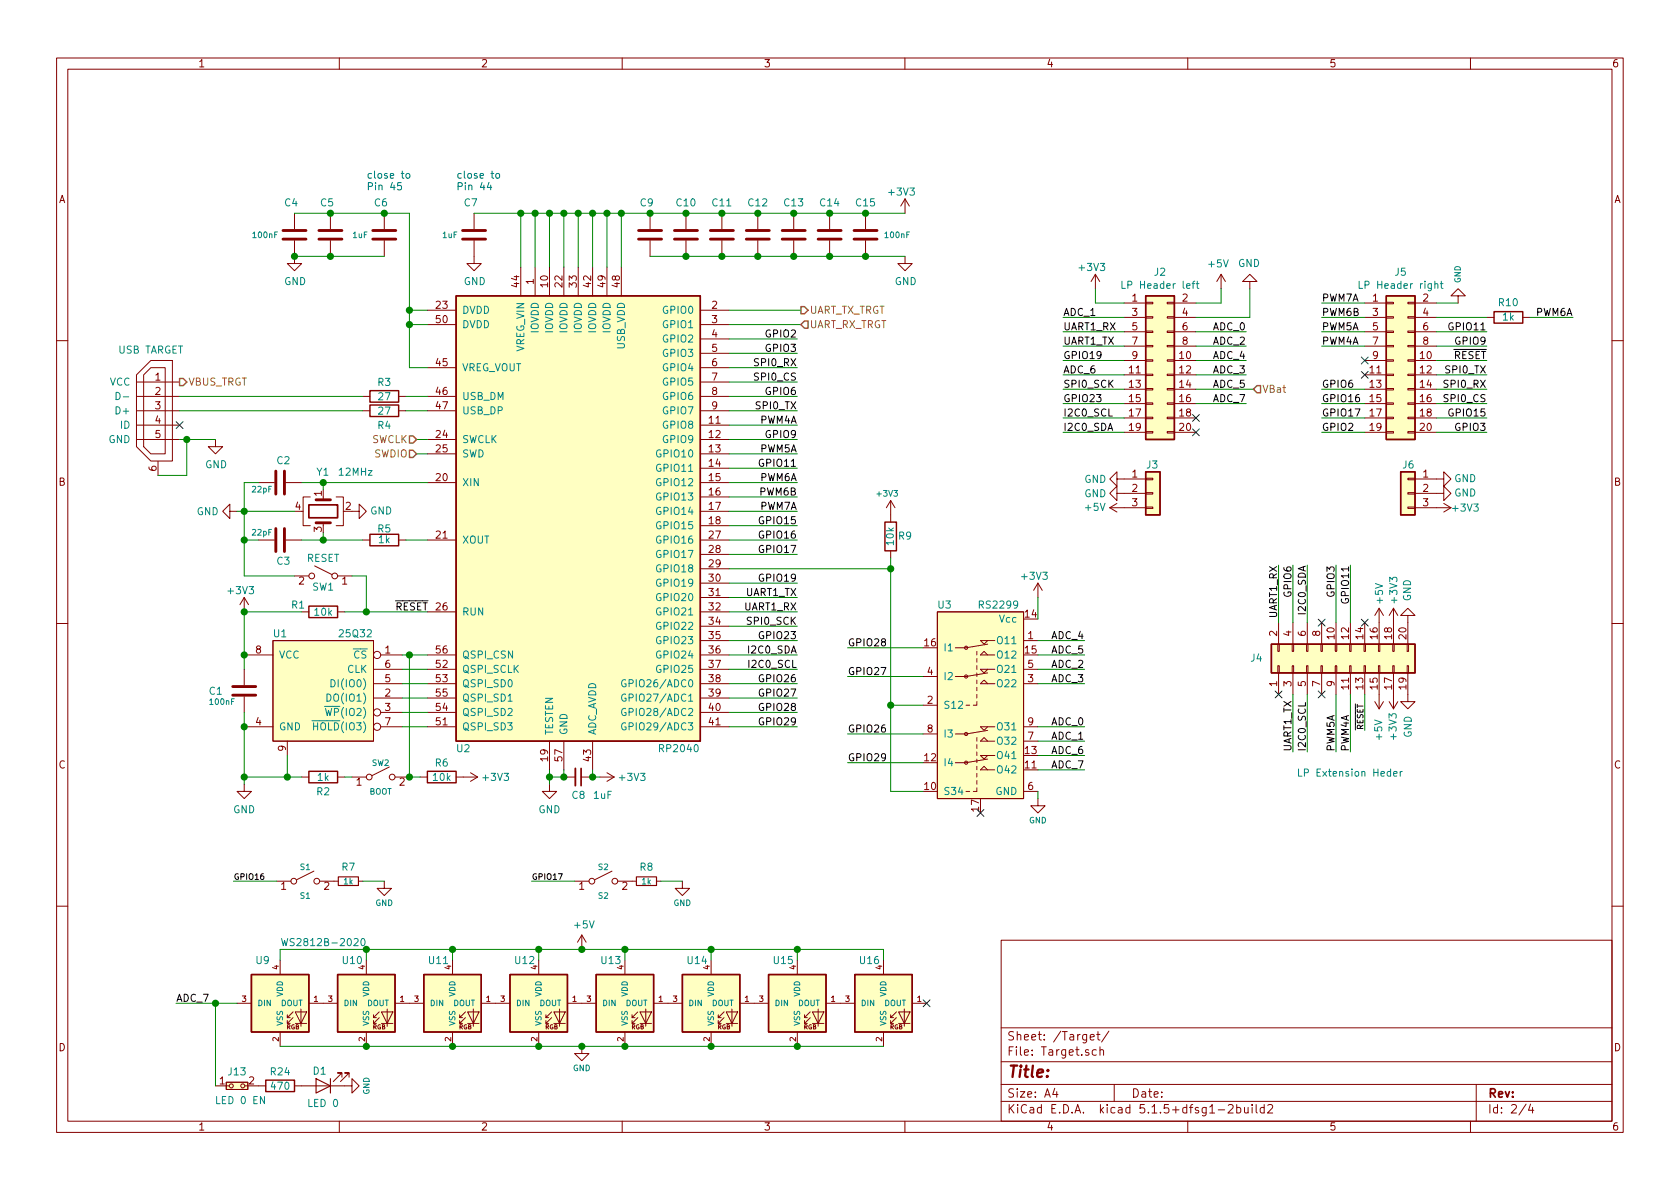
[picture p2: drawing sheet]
<svg xmlns="http://www.w3.org/2000/svg" width="297mm" height="210mm" viewBox="0 0 297 210" stroke-linecap="round" stroke-linejoin="round" font-family="sans-serif">
<g fill="none" stroke="#840000" stroke-width=".18">
<path d="M10 10.3h277v189.9h-277zM12 12.2h273v186.1h-273zM60 10.3v1.9M110 10.3v1.9M160 10.3v1.9M210 10.3v1.9M260 10.3v1.9M52.1 37.7v2.8M58.4 37.7v2.8M67.9 37.7v2.8M83.8 37.7v2.8M114.9 37.7v2.8"/>
<path d="M121.3 37.7v2.8M127.6 37.7v2.8M134 37.7v2.8M140.3 37.7v2.8M146.7 37.7v2.8M153 37.7v2.8M160 35.2v2.5M160 35.2l-.7 1.2M160 35.2l.8 1.2M52.1 42.5v4.1h1.2l-1.2 1.3-1.3-1.3h1.3M58.4 42.5v2.8M67.9 42.5v2.8"/>
<path d="M75.6 54.9h5M75.6 57.4h5M83.8 42.5v4.1h1.3l-1.3 1.3-1.3-1.3h1.3M92.1 47.2v5.1M94.6 47.2v5.1M97.2 47.2v5.1M99.7 47.2v5.1M102.2 47.2v5.1M104.8 47.2v5.1M107.3 47.2v5.1M109.9 47.2v5.1M114.9 42.5v2.8"/>
<path d="M121.3 42.5v2.8M123.8 54.9h5.1M123.8 57.4h5.1M123.8 59.9h5.1M127.6 42.5v2.8M134 42.5v2.8M140.3 42.5v2.8M146.7 42.5v2.8M153 42.5v2.8M160 45.3v1.3h1.3l-1.3 1.3-1.3-1.3h1.3M193.7 48.5l-.8 1.3M193.7 48.5v2.5"/>
<path d="M193.7 48.5l.7 1.3M198.8 56.1h3.8M198.8 53.6h3.8M198.8 58.7h3.8M202.6 58.5h1.2v.3h-1.2zM202.6 56h1.2v.3h-1.2zM202.6 53.5h1.2v.2h-1.2zM206.4 58.5h1.2v.3h-1.2zM206.4 56h1.2v.3h-1.2zM206.4 53.5h1.2v.2h-1.2zM207.6 56.1h3.9M207.6 53.6h3.9"/>
<path d="M207.6 58.7h3.9M215.9 48.5l-.8 1.3M215.9 48.5v2.5M215.9 48.5l.8 1.3M221 49.8h1.2l-1.2-1.3-1.3 1.3h1.3v1.2M241.3 56.1h3.8M241.3 53.6h3.8M241.3 58.7h3.8M245.1 58.5h1.3v.3h-1.3zM245.1 56h1.3v.3h-1.3zM245.1 53.5h1.3v.2h-1.3zM248.9 58.5h1.3v.3h-1.3z"/>
<path d="M248.9 56h1.3v.3h-1.3zM248.9 53.5h1.3v.2h-1.3zM250.2 56.1h3.8M250.2 53.6h3.8M250.2 58.7h3.8M257.8 52.3h1.3l-1.3-1.3-1.3 1.3h1.3v1.3M262.9 56.1h1.3M269.2 56.1h1.3M10 60.2h2M24.1 66.3l2.6-2.6h3.8v17.8h-3.8l-2.6-2.5zM24.2 75.2h7.5M24.2 77.7h7.5"/>
<path d="M24.2 70.1h7.5M24.2 72.6h7.5M24.2 67.6h7.5M25.4 66.3l1.3-1.3h2.5v15.3h-2.5l-1.3-1.3zM38.1 77.7v1.3h1.3l-1.3 1.3-1.3-1.3h1.3M64.1 70.1h1.3M64.1 72.6h1.3M70.5 70.1h1.3M70.5 72.6h1.3M75.6 77.7h5M75.6 65h5M75.6 70.1h5"/>
<path d="M75.6 72.6h5M123.8 75.2h5.1M123.8 77.7h5.1M123.8 65h5.1M123.8 70.1h5.1M123.8 72.6h5.1M123.8 62.5h5.1M123.8 67.6h5.1M198.8 63.7h3.8M198.8 66.3h3.8M198.8 68.8h3.8M198.8 71.4h3.8"/>
<path d="M198.8 73.9h3.8M198.8 76.4h3.8M198.8 61.2h3.8M202.6 68.7h1.2v.3h-1.2zM202.6 71.2h1.2v.3h-1.2zM202.6 73.8h1.2v.2h-1.2zM202.6 76.3h1.2v.3h-1.2zM202.6 66.2h1.2v.2h-1.2zM202.6 61.1h1.2v.2h-1.2zM202.6 63.6h1.2v.3h-1.2zM206.4 68.7h1.2v.3h-1.2zM206.4 71.2h1.2v.3h-1.2z"/>
<path d="M206.4 73.8h1.2v.2h-1.2zM206.4 76.3h1.2v.3h-1.2zM206.4 66.2h1.2v.2h-1.2zM206.4 61.1h1.2v.2h-1.2zM206.4 63.6h1.2v.3h-1.2zM207.6 63.7h3.9M207.6 66.3h3.9M207.6 68.8h3.9M207.6 71.4h3.9M207.6 73.9h3.9M207.6 76.4h3.9M207.6 61.2h3.9"/>
<path d="M241.3 63.7h3.8M241.3 66.3h3.8M241.3 68.8h3.8M241.3 71.4h3.8M241.3 73.9h3.8M241.3 76.4h3.8M241.3 61.2h3.8M245.1 68.7h1.3v.3h-1.3zM245.1 71.2h1.3v.3h-1.3zM245.1 73.8h1.3v.2h-1.3zM245.1 76.3h1.3v.3h-1.3zM245.1 66.2h1.3v.2h-1.3z"/>
<path d="M245.1 61.1h1.3v.2h-1.3zM245.1 63.6h1.3v.3h-1.3zM248.9 68.7h1.3v.3h-1.3zM248.9 71.2h1.3v.3h-1.3zM248.9 73.8h1.3v.2h-1.3zM248.9 76.3h1.3v.3h-1.3zM248.9 66.2h1.3v.2h-1.3zM248.9 61.1h1.3v.2h-1.3zM248.9 63.6h1.3v.3h-1.3zM250.2 63.7h3.8M250.2 66.3h3.8M250.2 68.8h3.8"/>
<path d="M250.2 71.4h3.8M250.2 73.9h3.8M250.2 76.4h3.8M250.2 61.2h3.8M285 60.2h2M27.9 81.6v2.5M40.6 90.4v-1.3l-1.2 1.3 1.2 1.3v-1.3h1.3M45.7 85.3h2.8M45.7 95.5h2.8M50.5 85.3h2.8M50.5 95.5h2.8M54.9 87.9h-1.3v5.1h1.3"/>
<path d="M57.1 87.9v.5M57.1 92.5v.5M59.4 87.9h1.3v5.1h-1.3M62.2 90.4h1.3v-1.3l1.3 1.3-1.3 1.3v-1.3M64.1 95.5h1.3M70.5 95.5h1.3M75.6 80.3h5M75.6 85.3h5M75.6 95.5h5M123.8 80.3h5.1M123.8 82.8h5.1M123.8 85.3h5.1"/>
<path d="M123.8 87.9h5.1M123.8 90.4h5.1M123.8 93h5.1M123.8 95.5h5.1M123.8 98h5.1M157.5 88.5l-.8 1.3M157.5 88.5v3.8M157.5 97.4v1.3M157.5 88.5l.7 1.3M196.2 89.8l1.3 .7M196.2 89.8h6.4M197.5 87.2v-1.2l-1.3 1.2 1.3 1.3v-1.3h5.1"/>
<path d="M197.5 84.7v-1.3l-1.3 1.3 1.3 1.3v-1.3h5.1M197.5 89l-1.3 .8M202.6 89.7h1.2v.2h-1.2zM202.6 84.6h1.2v.2h-1.2zM202.6 87.1h1.2v.3h-1.2zM248.9 89.7h1.3v.2h-1.3zM248.9 84.6h1.3v.2h-1.3zM248.9 87.1h1.3v.3h-1.3zM250.2 87.2h5.1v-1.2l1.2 1.2-1.2 1.3v-1.3M250.2 84.7h5.1v-1.3l1.2 1.3-1.2 1.3v-1.3M250.2 89.8h6.3M255.3 89l1.2 .8"/>
<path d="M256.5 89.8l-1.2 .7M10 110.3h2M43.2 115.8h5.1M43.2 105.7l-.8 1.2M43.2 105.7v2.5M43.2 118.4v2.8M43.2 105.7l.7 1.2M48.3 113.3h17.7v17.8h-17.7zM52.1 101.8h2.5M53.3 108.2h1.3M55.6 100.1l3.1 1.5M59.7 108.2h1.3"/>
<path d="M59.7 101.8h2.5M66 118.4h5.1M67.3 115.8h3.8M75.6 118.4h5M75.6 115.8h5M75.6 108.2h5M123.8 118.4h5.1M123.8 115.8h5.1M123.8 113.3h5.1M123.8 108.2h5.1M123.8 100.6h5.1M123.8 103.1h5.1"/>
<path d="M123.8 105.7h5.1M123.8 110.7h5.1M163.2 119.6h2.5M165.7 108.2h15.3v33h-15.3zM172.7 115.2v.6M172.7 116.5v.6M172.7 117.7v.7M172.7 119v.6M174.6 118.4l-.6 .6-.6-.6h2.5M174.6 115.8l-.6-.6-.6 .6h2.5M174.6 113.3l-.6 .6-.6-.6h2.5M174.6 119l-3.8 .6h-1.9"/>
<path d="M174.6 113.9l-3.8 .6h-1.9M181 118.4h2.5M181 113.3h2.5M183.5 103.1l-.7 1.3M183.5 103.1v2.6M183.5 103.1l.8 1.3M225.9 117.7h.3v1.3h-.3zM225.9 113.9h.3v1.3h-.3zM226.1 110.1v3.8M226.1 119v3.8M228.5 117.7h.2v1.3h-.2zM228.5 113.9h.2v1.3h-.2z"/>
<path d="M228.6 110.1v3.8M228.6 119v3.8M231 117.7h.3v1.3h-.3zM231 113.9h.3v1.3h-.3zM231.1 110.1v3.8M231.1 119v3.8M233.6 117.7h.2v1.3h-.2zM233.6 113.9h.2v1.3h-.2zM233.7 110.1v3.8M233.7 119v3.8M236.1 117.7h.2v1.3h-.2zM236.1 113.9h.2v1.3h-.2z"/>
<path d="M236.2 110.1v3.8M236.2 119v3.8M238.6 117.7h.3v1.3h-.3zM238.6 113.9h.3v1.3h-.3zM238.8 110.1v3.8M238.8 119v3.8M241.2 117.7h.2v1.3h-.2zM241.2 113.9h.2v1.3h-.2zM241.3 110.1v3.8M241.3 119v3.8M243.7 117.7h.3v1.3h-.3zM243.7 113.9h.3v1.3h-.3z"/>
<path d="M243.8 107.6v6.3M243.8 119v6.3M243.8 107.6l-.7 1.2M243.8 107.6l.8 1.2M246.3 117.7h.2v1.3h-.2zM246.3 113.9h.2v1.3h-.2zM246.4 107.6l-.8 1.2M246.4 107.6v6.3M246.4 119v6.3M246.4 107.6l.7 1.2M248.8 117.7h.2v1.3h-.2zM248.8 113.9h.2v1.3h-.2z"/>
<path d="M248.9 108.8h1.3l-1.3-1.2-1.3 1.2h1.3v5.1M248.9 119v5.1h1.3l-1.3 1.2-1.3-1.2h1.3M285 110.3h2M43.2 138.7v1.2h1.2l-1.2 1.3-1.3-1.3h1.3M43.2 128.5h5.1M43.2 123.2v2.8M50.8 131.1v2.5M53.3 137.4h1.3M59.7 137.4h1.3M62.2 137.4h2.6M66 120.9h5.1M66 123.4h5.1"/>
<path d="M67.3 128.5h3.8M67.3 126h3.8M68.8 135.6l-3 1.6M69.8 137.4h2.6M74.3 137.4h1.3M75.6 128.5h5M75.6 120.9h5M75.6 123.4h5M75.6 126h5M80.6 137.4h3.9M83.2 136.6l1.3 .8M84.5 137.4l-1.3 .8"/>
<path d="M97.2 138.7v1.2h1.2l-1.2 1.3-1.3-1.3h1.3M97.2 131.1v5M99.7 137.4h2M99.7 131.1v5M102.7 137.4h2.1M104.8 131.1v5M106 137.4h2.6M107.3 136.6l1.3 .8M108.6 137.4l-1.3 .8M123.8 128.5h5.1M123.8 120.9h5.1M123.8 123.4h5.1"/>
<path d="M123.8 126h5.1M163.2 124.7h2.5M163.2 129.8h2.5M170.8 139.9h.6M170.8 124.7h.6M172.7 139.3v.6h-.6M172.7 124.1v.6h-.6M172.7 120.3v.6M172.7 121.5v.7M172.7 122.8v.6M172.7 130.4v.7M172.7 131.7v.6"/>
<path d="M172.7 133v.6M172.7 134.2v.7M172.7 135.5v.6M172.7 136.8v.6M172.7 138v.7M174.6 136.1l-.6-.6-.6 .6h2.5M174.6 133.6l-.6 .6-.6-.6h2.5M174.6 131.1l-.6-.7-.6 .7h2.5M174.6 128.5l-.6 .7-.6-.7h2.5M174.6 120.9l-.6-.6-.6 .6h2.5M174.6 134.2l-3.8 .7h-1.9M174.6 129.2l-3.8 .6h-1.9"/>
<path d="M181 139.9h2.5M181 131.1h2.5M181 128.5h2.5M181 120.9h2.5M243.1 124.1l.7 1.2M244.6 124.1l-.8 1.2M245.6 124.1l.8 1.2M247.1 124.1l-.7 1.2M48.9 155.8h2.5M55.5 154l-3 1.6M56.5 155.8h3.3M63.4 155.8h.7"/>
<path d="M67.9 155.8v1.3h1.3l-1.3 1.3-1.2-1.3h1.2M101.6 155.8h2.5M108.2 154l-3 1.6M109.2 155.8h3.3M116.1 155.8h.7M120.6 155.8v1.3h1.3l-1.3 1.3-1.2-1.3h1.2M183.5 141.2v1.3h1.3l-1.3 1.3-1.3-1.3h1.3M10 160.2h2M41.9 177.4h2.5M49.5 169.8v2.5M50.8 180h.5M51.8 180l-1 1v-.5"/>
<path d="M51.8 178.9l-1 1.1v-.6M52.2 178.9h2l-1 2.1zM53.2 178.4v3.1M54.6 177.4h5.1M64.8 169.8v2.5M66 180h.5M67.1 180l-1.1 1v-.5M67.1 178.9l-1.1 1.1v-.6M67.4 178.9h2.1l-1 2.1zM68.5 178.4v3.1M69.8 177.4h5.1M80 169.8v2.5"/>
<path d="M81.3 180h.5M82.3 180l-1 1v-.5M82.3 178.9l-1 1.1v-.6M82.7 178.9h2l-1 2.1zM83.7 178.4v3.1M85.1 177.4h5.1M95.2 169.8v2.5M96.5 180h.5M97.5 180l-1 1v-.5M97.5 178.9l-1 1.1v-.6M97.9 178.9h2l-1 2.1zM98.9 178.4v3.1"/>
<path d="M100.3 177.4h5.1M102.9 165.3l-.8 1.3M102.9 165.3v2.6M102.9 165.3l.7 1.3M110.5 169.8v2.5M111.8 180h.5M112.8 180l-1 1v-.5M112.8 178.9l-1 1.1v-.6M113.2 178.9h2l-1 2.1zM114.2 178.4v3.1M115.6 177.4h5M125.7 169.8v2.5"/>
<path d="M127 180h.5M128 180l-1 1v-.5M128 178.9l-1 1.1v-.6M128.4 178.9h2l-1 2.1zM129.4 178.4v3.1M130.8 177.4h5.1M141 169.8v2.5M142.2 180h.5M143.3 180l-1.1 1v-.5M143.3 178.9l-1.1 1.1v-.6M143.6 178.9h2.1l-1 2.1zM144.7 178.4v3.1"/>
<path d="M146 177.4h5.1M156.2 169.8v2.5M157.5 180h.5M158.5 180l-1 1v-.5M158.5 178.9l-1 1.1v-.6M158.9 178.9h2l-1 2.1zM159.9 178.4v3.1M161.3 177.4h2.5M177 166.3h108v32h-108zM285 160.2h2M38.1 192h2.4M40 191.4h3.8v1.3h-3.8z"/>
<path d="M43.3 192h3.7M49.5 182.5v2.5M52.1 192h10.1v-1.3l1.3 1.3-1.3 1.3v-1.3M52.2 181h2M60 198.3v1.9M60.5 190.5v-.8h-.8h.8l-1.6 1.6M61.7 190.5v-.8h-.7h.7l-1.5 1.6M64.8 182.5v2.5M67.4 181h2.1M80 182.5v2.5M82.7 181h2M95.2 182.5v2.5"/>
<path d="M97.9 181h2M102.9 185v1.3h1.2l-1.2 1.3-1.3-1.3h1.3M110 198.3v1.9M110.5 182.5v2.5M113.2 181h2M125.7 182.5v2.5M128.4 181h2M141 182.5v2.5M143.6 181h2.1M156.2 182.5v2.5M158.9 181h2M160 198.3v1.9"/>
<path d="M177 194.8h108M177 191.8h108M177 187.8h108M177 181.8h108M186.5 192.5l-.4 1h1M186.8 193v1M192.8 183.4l.7-.1-.1-.3-.4-.1-.2 .2v.7h.6M193.8 185.7l-.4-.1-.3 .3 .1 .6 .2 .1 .4-.1M193.9 182.9h.6M194.1 182.4v1.3l.4 .2M194.5 185.7l.2-.1 .3 .1 .1 .9M194.5 185.1v1.5"/>
<path d="M196.1 182.3l-1.3 2M197 191.8v3M210 198.3v1.9M215.4 196.3h1.1M217.2 195.5l.2-.2h.4l.2 .5-.9 1h.9M218.7 195.9l.4-.1 .3 .3-.1 .6h-.6M218.7 195.3v1.5M220 195.8l.1 .9 .3 .1 .3-.1M220.7 195.8v1M221.4 195.3v.2M221.4 195.8v1M222.1 195.3v1.3l.2 .2"/>
<path d="M223.5 195.9l-.4-.1-.3 .3 .1 .6 .2 .1 .4-.1M223.5 195.3v1.5M224.2 195.5l.2-.2h.3l.3 .5-.9 1h.9M260 198.3v1.9M261 191.8v6.5M269.8 195.2l-1.2 2M270.6 195.2l-.3 1.1h.9M271 195.8v1"/>
<circle cx="55.1" cy="101.8" r=".51"/>
<circle cx="59.2" cy="101.8" r=".51"/>
<circle cx="66.7" cy="115.8" r=".63"/>
<circle cx="170.8" cy="114.5" r=".28"/>
<circle cx="170.8" cy="119.6" r=".28"/>
<circle cx="65.3" cy="137.4" r=".51"/>
<circle cx="66.7" cy="126" r=".63"/>
<circle cx="66.7" cy="128.5" r=".63"/>
<circle cx="69.3" cy="137.4" r=".51"/>
<circle cx="170.8" cy="129.8" r=".28"/>
<circle cx="170.8" cy="134.9" r=".28"/>
<circle cx="51.9" cy="155.8" r=".51"/>
<circle cx="56" cy="155.8" r=".51"/>
<circle cx="104.6" cy="155.8" r=".51"/>
<circle cx="108.7" cy="155.8" r=".51"/>
<circle cx="40.9" cy="192" r=".36"/>
<circle cx="42.9" cy="192" r=".36"/>
</g>
<path d="M59.8 155.1h3.6v1.5h-3.6zM112.5 155.1h3.6v1.5h-3.6zM55.9 190.7l2.5 1.3-2.5 1.3zM58.4 190.7v2.6" fill="none" stroke="#840000" stroke-width=".2"/>
<g fill="none" stroke="#840000" stroke-width=".25">
<path d="M80.6 52.3h43.2v78.8h-43.2zM202.6 52.3h5v25.4h-5zM245.1 52.3h5.1v25.4h-5.1zM264.2 55.1h5v2h-5zM65.4 69.1h5.1v2h-5.1zM65.4 71.6h5.1v2.1h-5.1zM65.4 94.5h5.1v2h-5.1zM156.5 92.3h2v5.1h-2zM202.6 83.4h2.5v7.7h-2.5zM247.6 83.4h2.6v7.7h-2.6zM54.6 107.2h5.1v2h-5.1zM224.8 113.9h25.4v5.1h-25.4z"/>
<path d="M54.6 136.4h5.1v2h-5.1zM75.6 136.4h5v2h-5zM44.4 172.3h10.2v10.2h-10.2zM59.7 172.3h10.1v10.2h-10.1zM74.9 172.3h10.2v10.2h-10.2zM90.2 172.3h10.1v10.2h-10.1zM105.4 172.3h10.2v10.2h-10.2zM120.6 172.3h10.2v10.2h-10.2zM135.9 172.3h10.1v10.2h-10.1zM151.1 172.3h10.2v10.2h-10.2zM47 191h5.1v2h-5.1z"/>
</g>
<g fill="#ffffc2" stroke="#ffffc2" stroke-width=".18">
<path d="M165.7 108.2h15.3v33h-15.3z"/>
<path d="M202.6 83.4h2.5v7.7h-2.5z"/>
<path d="M247.6 83.4h2.6v7.7h-2.6z"/>
<path d="M80.6 52.3h43.2v78.8h-43.2z"/>
<path d="M48.3 113.3h17.7v17.8h-17.7z"/>
<path d="M90.2 172.3h10.1v10.2h-10.1z"/>
<path d="M120.6 172.3h10.2v10.2h-10.2z"/>
<path d="M151.1 172.3h10.2v10.2h-10.2z"/>
<path d="M105.4 172.3h10.2v10.2h-10.2z"/>
<path d="M135.9 172.3h10.1v10.2h-10.1z"/>
<path d="M202.6 52.3h5v25.4h-5z"/>
<path d="M224.8 113.9h25.4v5.1h-25.4z"/>
<path d="M245.1 52.3h5.1v25.4h-5.1z"/>
<path d="M59.7 172.3h10.1v10.2h-10.1z"/>
<path d="M40 191.4h3.8v1.3h-3.8z"/>
<path d="M44.4 172.3h10.2v10.2h-10.2z"/>
<path d="M74.9 172.3h10.2v10.2h-10.2z"/>
</g>
<g fill="none" stroke="#840000" stroke-width=".51">
<path d="M50 42.3h4.1M50 40.8h4.1M56.4 42.3h4.1M56.4 40.8h4.1M65.9 42.3h4.1M65.9 40.8h4.1M81.8 42.3h4.1M81.8 40.8h4.1M112.9 42.3h4.1M112.9 40.8h4.1M119.3 42.3h4M119.3 40.8h4"/>
<path d="M125.6 42.3h4.1M125.6 40.8h4.1M132 42.3h4M132 40.8h4M138.3 42.3h4.1M138.3 40.8h4.1M144.7 42.3h4M144.7 40.8h4M151 42.3h4.1M151 40.8h4.1M48.8 83.3v4.1M48.8 93.5v4"/>
<path d="M50.3 83.3v4.1M50.3 93.5v4M55.9 88.4h2.5M55.9 92.5h2.5M41.1 122.9h4.1M41.1 121.4h4.1"/>
</g>
<g fill="none" stroke="#008484" stroke-width=".18">
<path d="M198.4 49.7v1.3h.6M210.8 50.2h.5M211.3 49.7l-.4 .2v1.1M211.5 50.2h.5M211.7 49.7v1.1l.3 .2M240.3 49.7v1.3h.6M253.7 50.3l.2-.1h.3v.8M254.7 50.2h.4M254.8 49.7v1.1l.3 .2M20.5 69.4a.64 .64 0 0 1 .7 .6 .64 .64 0 0 1-.7 .7zM21.8 70.2h1M55.1 127.5h1.4"/>
<path d="M55.4 127.8v1.3M55.4 128.4h.8M57.4 124.9h1.4M57.8 122.7a.64 .64 0 0 1 .7 .7 .64 .64 0 0 1-.7 .6zM58.5 120.2a.64 .64 0 0 1 .8 .6 .64 .64 0 0 1-.8 .7zM110.6 120.3a.59 .59 0 0 0-.7 .5 .59 .59 0 0 0 .7 .6l.1-.5h-.3M110.6 122.8a.59 .59 0 0 0-.7 .6 .59 .59 0 0 0 .7 .5l.1-.4h-.3M110.6 125.3a.59 .59 0 0 0-.7 .6 .59 .59 0 0 0 .7 .6l.1-.5h-.3M110.6 127.9a.59 .59 0 0 0-.7 .6 .59 .59 0 0 0 .7 .5l.1-.5h-.3M229.6 136v1.3h.6M246.4 136.8l.6-.1v-.2l-.4-.1-.2 .2 .1 .6h.5M247.6 136.4v.9"/>
<path d="M247.9 136.4l-.2 .1-.1 .1M49.8 166l.3 1.2 .2-.9 .3 .9 .3-1.2M63.9 166.1l.2-.1a.67 .67 0 0 1 .5 .6 .67 .67 0 0 1-.5 .6l-.3-.5z"/>
</g>
<path d="M54.6 89.3h5.1v2.3h-5.1zM102.7 135.9v3" fill="none" stroke="#840000" stroke-width=".3"/>
<path d="M101.7 135.9v3" fill="none" stroke="#840000" stroke-width=".33"/>
<g fill="none" stroke="#008400" stroke-width=".18">
<path d="M52.1 37.7h20.3v27.3h3.2M83.8 37.7h76.2M92.1 37.7v9.5M94.6 37.7v9.5M97.2 37.7v9.5M99.7 37.7v9.5M102.2 37.7v9.5M104.8 37.7v9.5M107.3 37.7v9.5M109.9 37.7v9.5M52.1 45.3h15.8M72.4 57.4h3.2"/>
<path d="M72.4 54.9h3.2M114.9 45.3h45.1M128.9 59.9h12.1M128.9 57.4h12.7M128.9 54.9h12.7M188 58.7h10.8M188 56.1h10.8M193.7 51v2.6h5.1M211.5 58.7h8.8M215.9 51v2.6h-4.4M221 51v5.1h-9.5M233.7 58.7h7.6"/>
<path d="M233.7 56.1h7.6M233.7 53.6h7.6M254 58.7h8.9M254 56.1h8.9M254 53.6h3.8M270.5 56.1h7.6M31.7 72.6h32.4M31.7 70.1h32.4M31.7 77.7h6.4M33 77.7v6.4h-5.1M71.8 72.6h3.8M71.8 70.1h3.8"/>
<path d="M73.7 77.7h1.9M128.9 62.5h12.1M128.9 72.6h12.1M128.9 70.1h12.1M128.9 65h12.1M128.9 67.6h12.1M128.9 75.2h12.1M128.9 77.7h12.1M188 73.9h10.8M188 71.4h10.8M188 68.8h10.8M188 66.3h10.8"/>
<path d="M188 63.7h10.8M188 61.2h10.8M188 76.4h10.8M211.5 71.4h8.8M211.5 68.8h10.1M211.5 66.3h8.8M211.5 63.7h8.8M211.5 61.2h8.8M233.7 73.9h7.6M233.7 71.4h7.6M233.7 68.8h7.6M233.7 61.2h7.6"/>
<path d="M233.7 76.4h7.6M254 73.9h8.9M254 71.4h8.9M254 68.8h8.9M254 66.3h8.9M254 63.7h8.9M254 61.2h8.9M254 76.4h8.9M41.9 90.4h10.2M43.2 95.5h2.5M45.7 85.3h-2.5v16.5h8.9M53.3 95.5h10.8"/>
<path d="M53.3 85.3h22.3M57.1 85.3v1.3M57.1 94.2v1.3M71.8 95.5h3.8M73.7 80.3h1.9M128.9 80.3h12.1M128.9 95.5h12.1M128.9 82.8h12.1M128.9 98h12.1M128.9 93h12.1M128.9 90.4h12.1M128.9 87.9h12.1"/>
<path d="M128.9 85.3h12.1M157.5 98.7v41.2h5.7M226.1 99.9v10.2M228.6 99.9v10.2M231.1 99.9v10.2M236.2 99.9v10.2M238.8 99.9v10.2M53.3 108.2h-10.1v10.2M61 108.2h14.6M62.2 101.8h2.6v6.4M71.1 118.4h4.5M71.1 115.8h4.5"/>
<path d="M72.4 115.8v21.6h1.9M128.9 100.6h28.6M128.9 108.2h12.1M128.9 113.3h12.1M128.9 118.4h12.1M128.9 115.8h12.1M128.9 110.7h12.1M128.9 105.7h12.1M128.9 103.1h12.1M149.9 114.5h13.3M149.9 119.6h13.3M183.5 113.3h8.3"/>
<path d="M183.5 118.4h8.3M183.5 115.8h8.3M183.5 105.7v3.8M43.2 126v12.7M43.2 137.4h10.1M50.8 133.6v3.8M61 137.4h1.2M71.1 128.5h4.5M71.1 126h4.5M71.1 123.4h4.5M71.1 120.9h4.5M97.2 136.1v2.6"/>
<path d="M99.7 136.1v1.3h-2.5M104.8 136.1v1.3h1.2M128.9 128.5h12.1M128.9 126h12.1M128.9 123.4h12.1M128.9 120.9h12.1M149.9 129.8h13.3M149.9 134.9h13.3M157.5 124.7h5.7M183.5 128.5h8.3M183.5 136.1h8.3M183.5 120.9h8.3"/>
<path d="M183.5 133.6h8.3M183.5 131.1h8.3M183.5 139.9v1.3M228.6 122.8v10.2M231.1 122.8v10.2M236.2 122.8v10.2M238.8 122.8v10.2M241.3 122.8v6.4M41.3 155.8h7.6M64.1 155.8h3.8M94 155.8h7.6M116.8 155.8h3.8"/>
<path d="M31.1 177.4h10.8M38.1 177.4v14.6M49.5 169.8v-1.9h106.7v1.9M64.8 167.9v1.9M80 167.9v1.9M95.2 167.9v1.9M110.5 167.9v1.9M125.7 167.9v1.9M141 167.9v1.9M49.5 185h106.7"/>
</g>
<path d="M141.6 54.2h.6l.7 .7-.7 .6h-.6zM142.2 56.8h.7v1.2h-.7l-.6-.6zM31.7 66.9h.7l.6 .7-.6 .6h-.7zM72.4 77.1h.6l.7 .6-.7 .7h-.6zM72.4 79.6h.6l.7 .7-.7 .6h-.6zM222.2 68.2h.7v1.3h-.7l-.6-.7z" fill="none" stroke="#848400" stroke-width=".25"/>
<path d="M70.9 32.3h-.6v.6l.2-.1 .4 .1v.5l-.1 .2-.5-.2M70.9 30.7h.5M71.1 30.2v1.1l.3 .2M71.9 30.7h.3l.3 .2-.2 .6h-.3l-.2-.2zM86.5 32.3l-.3 .8h.7M86.8 32.7v.9M86.8 30.7h.5M87 30.2v1.1l.3 .2M87.8 30.7h.3l.2 .2-.1 .6h-.3l-.2-.2z" fill="none" stroke="#0000c2" stroke-width=".18"/>
<g fill="#008400" stroke="#008400" stroke-width=".25">
<circle cx="146.7" cy="37.7" r=".51"/>
<circle cx="64.8" cy="185" r=".51"/>
<circle cx="141" cy="167.9" r=".51"/>
<circle cx="43.2" cy="115.8" r=".51"/>
<circle cx="104.8" cy="137.4" r=".51"/>
<circle cx="43.2" cy="137.4" r=".51"/>
<circle cx="153" cy="37.7" r=".51"/>
<circle cx="97.2" cy="137.4" r=".51"/>
<circle cx="38.1" cy="177.4" r=".51"/>
<circle cx="33" cy="77.7" r=".51"/>
<circle cx="99.7" cy="137.4" r=".51"/>
<circle cx="125.7" cy="167.9" r=".51"/>
<circle cx="80" cy="185" r=".51"/>
<circle cx="102.9" cy="167.9" r=".51"/>
<circle cx="110.5" cy="167.9" r=".51"/>
<circle cx="102.9" cy="185" r=".51"/>
<circle cx="95.3" cy="167.9" r=".51"/>
<circle cx="64.8" cy="167.9" r=".51"/>
<circle cx="95.3" cy="185" r=".51"/>
<circle cx="80" cy="167.9" r=".51"/>
<circle cx="110.5" cy="185" r=".51"/>
<circle cx="125.7" cy="185" r=".51"/>
<circle cx="141" cy="185" r=".51"/>
<circle cx="99.7" cy="37.7" r=".51"/>
<circle cx="127.6" cy="37.7" r=".51"/>
<circle cx="114.9" cy="37.7" r=".51"/>
<circle cx="121.3" cy="37.7" r=".51"/>
<circle cx="52.1" cy="45.3" r=".51"/>
<circle cx="153" cy="45.3" r=".51"/>
<circle cx="146.7" cy="45.3" r=".51"/>
<circle cx="121.3" cy="45.3" r=".51"/>
<circle cx="140.3" cy="45.3" r=".51"/>
<circle cx="157.5" cy="124.7" r=".51"/>
<circle cx="57.2" cy="85.3" r=".51"/>
<circle cx="92.1" cy="37.7" r=".51"/>
<circle cx="43.2" cy="108.2" r=".51"/>
<circle cx="57.2" cy="95.5" r=".51"/>
<circle cx="102.2" cy="37.7" r=".51"/>
<circle cx="43.2" cy="95.5" r=".51"/>
<circle cx="134" cy="45.3" r=".51"/>
<circle cx="104.8" cy="37.7" r=".51"/>
<circle cx="94.6" cy="37.7" r=".51"/>
<circle cx="64.8" cy="108.2" r=".51"/>
<circle cx="107.3" cy="37.7" r=".51"/>
<circle cx="127.6" cy="45.3" r=".51"/>
<circle cx="109.9" cy="37.7" r=".51"/>
<circle cx="72.4" cy="137.4" r=".51"/>
<circle cx="140.3" cy="37.7" r=".51"/>
<circle cx="50.8" cy="137.4" r=".51"/>
<circle cx="157.5" cy="100.6" r=".51"/>
<circle cx="72.4" cy="115.8" r=".51"/>
<circle cx="97.2" cy="37.7" r=".51"/>
<circle cx="43.2" cy="128.5" r=".51"/>
<circle cx="72.4" cy="54.9" r=".51"/>
<circle cx="58.4" cy="45.3" r=".51"/>
<circle cx="67.9" cy="37.7" r=".51"/>
<circle cx="72.4" cy="57.4" r=".51"/>
<circle cx="134" cy="37.7" r=".51"/>
<circle cx="58.4" cy="37.7" r=".51"/>
<circle cx="43.2" cy="90.4" r=".51"/>
</g>
<g fill="none" stroke="#000084" stroke-width=".18">
<path d="M31.1 74.6l1.3 1.2M32.4 74.6l-1.3 1.2M210.8 75.8l1.3 1.3M210.8 73.3l1.3 1.2M212.1 75.8l-1.3 1.3M212.1 73.3l-1.3 1.2M240.7 65.7l1.2 1.2M240.7 63.1l1.2 1.3M241.9 65.7l-1.2 1.2M241.9 63.1l-1.2 1.3M233.1 109.5l1.2 1.2M234.3 109.5l-1.2 1.2"/>
<path d="M240.7 109.5l1.2 1.2M241.9 109.5l-1.2 1.2M225.5 122.2l1.2 1.2M226.7 122.2l-1.2 1.2M233.1 122.2l1.2 1.2M234.3 122.2l-1.2 1.2M172.7 143.1l1.3 1.3M174 143.1l-1.3 1.3M163.2 176.8l1.2 1.2M164.4 176.8l-1.2 1.2"/>
</g>
<text font-size="2.8" fill="#840000" x="178" y="190.5">Title:</text>
<g font-size="2.1" fill="#840000">
<text x="178" y="184">Sheet: /Target/</text>
<text x="178" y="186.7">File: Target.sch</text>
<text x="178" y="196.9">KiCad E.D.A. kicad 5.1.5+dfsg1-2build2</text>
<text x="178" y="194.1">Size: A4</text>
<text x="200" y="194.1">Date:</text>
<text x="263" y="194.1">Rev:</text>
<text x="263" y="196.9">Id: 2/4</text>
</g>
<g font-size="1.8" fill="#840000">
<text x="35" y="11.9">1</text>
<text x="85" y="11.9">2</text>
<text x="135" y="11.9">3</text>
<text x="185" y="11.9">4</text>
<text x="235" y="11.9">5</text>
<text x="285" y="11.9">6</text>
<text x="10.4" y="35.9">A</text>
<text x="285.4" y="35.9">A</text>
<text x="91.8" y="50.7" transform="rotate(-90 91.8 50.7)">44</text>
<text x="94.4" y="50.3" transform="rotate(-90 94.4 50.3)">1</text>
<text x="96.9" y="50.7" transform="rotate(-90 96.9 50.7)">10</text>
<text x="99.4" y="50.7" transform="rotate(-90 99.4 50.7)">22</text>
<text x="102" y="50.7" transform="rotate(-90 102 50.7)">33</text>
<text x="104.5" y="50.7" transform="rotate(-90 104.5 50.7)">42</text>
<text x="107.1" y="50.7" transform="rotate(-90 107.1 50.7)">49</text>
<text x="109.6" y="50.7" transform="rotate(-90 109.6 50.7)">48</text>
<text x="200.2" y="53.3">1</text>
<text x="209.1" y="53.3">2</text>
<text x="242.7" y="53.3">1</text>
<text x="251.6" y="53.3">2</text>
<text x="77.1" y="54.6">23</text>
<text x="77.1" y="57.1">50</text>
<text x="125.9" y="54.6">2</text>
<text x="125.9" y="57.1">3</text>
<text x="125.9" y="59.7">4</text>
<text x="200.2" y="55.9">3</text>
<text x="200.2" y="58.4">5</text>
<text x="209.1" y="55.9">4</text>
<text x="209.1" y="58.4">6</text>
<text x="242.7" y="55.9">3</text>
<text x="242.7" y="58.4">5</text>
<text x="251.6" y="55.9">4</text>
<text x="251.6" y="58.4">6</text>
<text x="77.1" y="64.8">45</text>
<text x="125.9" y="62.2">5</text>
<text x="125.9" y="64.8">6</text>
<text x="200.2" y="61">7</text>
<text x="200.2" y="63.5">9</text>
<text x="208.6" y="63.5">10</text>
<text x="209.1" y="61">8</text>
<text x="242.7" y="61">7</text>
<text x="242.7" y="63.5">9</text>
<text x="251.1" y="63.5">10</text>
<text x="251.6" y="61">8</text>
<text x="27.5" y="67.3">1</text>
<text x="27.5" y="69.8">2</text>
<text x="77.1" y="69.8">46</text>
<text x="125.9" y="67.3">7</text>
<text x="125.9" y="69.8">8</text>
<text x="199.7" y="66">11</text>
<text x="199.7" y="68.6">13</text>
<text x="199.7" y="71.1">15</text>
<text x="208.6" y="66">12</text>
<text x="208.6" y="68.6">14</text>
<text x="208.6" y="71.1">16</text>
<text x="242.2" y="66">11</text>
<text x="242.2" y="68.6">13</text>
<text x="242.2" y="71.1">15</text>
<text x="251.1" y="66">12</text>
<text x="251.1" y="68.6">14</text>
<text x="251.1" y="71.1">16</text>
<text x="27.5" y="72.4">3</text>
<text x="27.5" y="74.9">4</text>
<text x="27.5" y="77.5">5</text>
<text x="77.1" y="77.5">24</text>
<text x="77.1" y="72.4">47</text>
<text x="125.4" y="74.9">11</text>
<text x="125.4" y="77.5">12</text>
<text x="125.9" y="72.4">9</text>
<text x="199.7" y="73.7">17</text>
<text x="199.7" y="76.2">19</text>
<text x="208.6" y="73.7">18</text>
<text x="208.6" y="76.2">20</text>
<text x="242.2" y="73.7">17</text>
<text x="242.2" y="76.2">19</text>
<text x="251.1" y="73.7">18</text>
<text x="251.1" y="76.2">20</text>
<text x="27.7" y="83.3" transform="rotate(-90 27.7 83.3)">6</text>
<text x="77.1" y="80">25</text>
<text x="125.4" y="80">13</text>
<text x="125.4" y="82.5">14</text>
<text x="10.4" y="85.9">B</text>
<text x="56.9" y="87.7" transform="rotate(-90 56.9 87.7)">1</text>
<text x="77.1" y="85.1">20</text>
<text x="125.4" y="85.1">15</text>
<text x="125.4" y="87.6">16</text>
<text x="200.2" y="84.4">1</text>
<text x="200.2" y="87">2</text>
<text x="200.2" y="89.5">3</text>
<text x="251.6" y="84.4">1</text>
<text x="251.6" y="87">2</text>
<text x="251.6" y="89.5">3</text>
<text x="285.4" y="85.9">B</text>
<text x="52.2" y="90.2">4</text>
<text x="56.9" y="94.1" transform="rotate(-90 56.9 94.1)">3</text>
<text x="61.1" y="90.2">2</text>
<text x="77.1" y="95.2">21</text>
<text x="125.4" y="90.2">17</text>
<text x="125.4" y="92.7">18</text>
<text x="125.4" y="95.2">27</text>
<text x="125.4" y="97.8">28</text>
<text x="125.4" y="100.3">29</text>
<text x="52.9" y="103.4">2</text>
<text x="60.5" y="103.4">1</text>
<text x="77.1" y="107.9">26</text>
<text x="125.4" y="102.9">30</text>
<text x="125.4" y="105.4">31</text>
<text x="125.4" y="107.9">32</text>
<text x="125.4" y="110.5">34</text>
<text x="125.4" y="113">35</text>
<text x="181.3" y="109.2">14</text>
<text x="181.8" y="113">1</text>
<text x="225.8" y="112.5" transform="rotate(-90 225.8 112.5)">2</text>
<text x="228.3" y="112.5" transform="rotate(-90 228.3 112.5)">4</text>
<text x="230.9" y="112.5" transform="rotate(-90 230.9 112.5)">6</text>
<text x="233.4" y="112.5" transform="rotate(-90 233.4 112.5)">8</text>
<text x="236" y="113" transform="rotate(-90 236 113)">10</text>
<text x="238.5" y="113" transform="rotate(-90 238.5 113)">12</text>
<text x="241" y="113" transform="rotate(-90 241 113)">14</text>
<text x="243.6" y="113" transform="rotate(-90 243.6 113)">16</text>
<text x="246.1" y="113" transform="rotate(-90 246.1 113)">18</text>
<text x="248.7" y="113" transform="rotate(-90 248.7 113)">20</text>
<text x="45.2" y="115.6">8</text>
<text x="68.1" y="115.6">1</text>
<text x="68.1" y="118.1">6</text>
<text x="77.1" y="118.1">52</text>
<text x="77.1" y="115.6">56</text>
<text x="125.4" y="115.6">36</text>
<text x="125.4" y="118.1">37</text>
<text x="163.5" y="114.3">16</text>
<text x="164" y="119.4">4</text>
<text x="181.3" y="115.6">15</text>
<text x="181.8" y="118.1">5</text>
<text x="68.1" y="123.2">2</text>
<text x="68.1" y="125.7">3</text>
<text x="68.1" y="120.6">5</text>
<text x="77.1" y="120.6">53</text>
<text x="77.1" y="125.7">54</text>
<text x="77.1" y="123.2">55</text>
<text x="125.4" y="120.6">38</text>
<text x="125.4" y="123.2">39</text>
<text x="125.4" y="125.7">40</text>
<text x="164" y="124.5">2</text>
<text x="181.8" y="120.6">3</text>
<text x="225.8" y="121.4" transform="rotate(-90 225.8 121.4)">1</text>
<text x="228.3" y="121.4" transform="rotate(-90 228.3 121.4)">3</text>
<text x="230.9" y="121.4" transform="rotate(-90 230.9 121.4)">5</text>
<text x="233.4" y="121.4" transform="rotate(-90 233.4 121.4)">7</text>
<text x="236" y="121.4" transform="rotate(-90 236 121.4)">9</text>
<text x="238.5" y="121.9" transform="rotate(-90 238.5 121.9)">11</text>
<text x="241" y="121.9" transform="rotate(-90 241 121.9)">13</text>
<text x="243.6" y="121.9" transform="rotate(-90 243.6 121.9)">15</text>
<text x="246.1" y="121.9" transform="rotate(-90 246.1 121.9)">17</text>
<text x="248.7" y="121.9" transform="rotate(-90 248.7 121.9)">19</text>
<text x="45.2" y="128.3">4</text>
<text x="68.1" y="128.3">7</text>
<text x="77.1" y="128.3">51</text>
<text x="125.4" y="128.3">41</text>
<text x="164" y="129.5">8</text>
<text x="181.8" y="130.8">7</text>
<text x="181.8" y="128.3">9</text>
<text x="10.4" y="135.9">C</text>
<text x="50.5" y="132.8" transform="rotate(-90 50.5 132.8)">9</text>
<text x="96.9" y="134.6" transform="rotate(-90 96.9 134.6)">19</text>
<text x="99.4" y="134.6" transform="rotate(-90 99.4 134.6)">57</text>
<text x="104.5" y="134.6" transform="rotate(-90 104.5 134.6)">43</text>
<text x="163.5" y="134.6">12</text>
<text x="181.3" y="135.9">11</text>
<text x="181.3" y="133.3">13</text>
<text x="285.4" y="135.9">C</text>
<text x="63" y="138.9">1</text>
<text x="70.6" y="138.9">2</text>
<text x="163.5" y="139.7">10</text>
<text x="173.1" y="143.5" transform="rotate(-90 173.1 143.5)">17</text>
<text x="181.8" y="139.7">6</text>
<text x="49.7" y="157.3">1</text>
<text x="57.3" y="157.3">2</text>
<text x="102.4" y="157.3">1</text>
<text x="110" y="157.3">2</text>
<text x="10.4" y="185.9">D</text>
<text x="285.4" y="185.9">D</text>
<text x="38.8" y="191.8">1</text>
<text x="44" y="191.8">2</text>
<text x="35" y="199.9">1</text>
<text x="85" y="199.9">2</text>
<text x="135" y="199.9">3</text>
<text x="185" y="199.9">4</text>
<text x="235" y="199.9">5</text>
<text x="285" y="199.9">6</text>
</g>
<g font-size="1.8" fill="#0000c2">
<text x="64.8" y="31.6">close to</text>
<text x="64.8" y="33.6">Pin 45</text>
<text x="80.6" y="31.6">close to</text>
<text x="80.6" y="33.6">Pin 44</text>
</g>
<g font-size="1.8" fill="#008484">
<text x="157.3" y="34.6">+3V3</text>
<text x="50.4" y="36.5">C4</text>
<text x="56.7" y="36.5">C5</text>
<text x="66.2" y="36.5">C6</text>
<text x="82.1" y="36.5">C7</text>
<text x="113.2" y="36.5">C9</text>
<text x="119.7" y="36.5">C10</text>
<text x="126" y="36.5">C11</text>
<text x="132.4" y="36.5">C12</text>
<text x="138.7" y="36.5">C13</text>
<text x="145.1" y="36.5">C14</text>
<text x="151.4" y="36.5">C15</text>
<text x="191" y="47.9">+3V3</text>
<text x="213.8" y="47.3">+5V</text>
<text x="218.9" y="47.2">GND</text>
<text x="50.2" y="50.4">GND</text>
<text x="82" y="50.4">GND</text>
<text x="158.2" y="50.4">GND</text>
<text x="199.2" y="51.1">LP Header left</text>
<text x="204.1" y="48.8">J2</text>
<text x="241.1" y="51.1">LP Header right</text>
<text x="246.7" y="48.8">J5</text>
<text x="81.7" y="55.5">DVDD</text>
<text x="81.7" y="58">DVDD</text>
<text x="95.2" y="58.9" transform="rotate(-90 95.2 58.9)">IOVDD</text>
<text x="97.8" y="58.9" transform="rotate(-90 97.8 58.9)">IOVDD</text>
<text x="100.3" y="58.9" transform="rotate(-90 100.3 58.9)">IOVDD</text>
<text x="102.9" y="58.9" transform="rotate(-90 102.9 58.9)">IOVDD</text>
<text x="105.4" y="58.9" transform="rotate(-90 105.4 58.9)">IOVDD</text>
<text x="107.9" y="58.9" transform="rotate(-90 107.9 58.9)">IOVDD</text>
<text x="117.4" y="55.5">GPIO0</text>
<text x="117.4" y="58">GPIO1</text>
<text x="265" y="54.1">R10</text>
<text x="265.7" y="56.7">1k</text>
<text x="20.9" y="62.5">USB TARGET</text>
<text x="81.7" y="65.7">VREG_VOUT</text>
<text x="92.7" y="62.3" transform="rotate(-90 92.7 62.3)">VREG_VIN</text>
<text x="110.5" y="61.8" transform="rotate(-90 110.5 61.8)">USB_VDD</text>
<text x="117.4" y="60.6">GPIO2</text>
<text x="117.4" y="63.1">GPIO3</text>
<text x="117.4" y="65.7">GPIO4</text>
<text x="19.4" y="68.2">VCC</text>
<text x="66.8" y="68.2">R3</text>
<text x="67" y="70.8">27</text>
<text x="81.7" y="70.7">USB_DM</text>
<text x="117.4" y="68.2">GPIO5</text>
<text x="117.4" y="70.7">GPIO6</text>
<text x="20.8" y="73.3">D+</text>
<text x="21.4" y="75.8">ID</text>
<text x="66.8" y="75.9">R4</text>
<text x="67" y="73.3">27</text>
<text x="81.7" y="73.3">USB_DP</text>
<text x="117.4" y="75.8">GPIO8</text>
<text x="117.4" y="73.3">GPIO7</text>
<text x="19.2" y="78.4">GND</text>
<text x="36.3" y="82.8">GND</text>
<text x="49" y="82.1">C2</text>
<text x="81.7" y="78.4">SWCLK</text>
<text x="81.7" y="80.9">SWD</text>
<text x="116.4" y="80.9">GPIO10</text>
<text x="116.4" y="83.4">GPIO11</text>
<text x="117.4" y="78.4">GPIO9</text>
<text x="202.8" y="82.8">J3</text>
<text x="248.1" y="82.8">J6</text>
<text x="56" y="84.1">Y1</text>
<text x="60.1" y="84.1">12MHz</text>
<text x="81.7" y="86">XIN</text>
<text x="116.4" y="86">GPIO12</text>
<text x="116.4" y="88.5">GPIO13</text>
<text x="191.7" y="87.9">GND</text>
<text x="191.7" y="85.4">GND</text>
<text x="257.1" y="87.8">GND</text>
<text x="257.1" y="85.3">GND</text>
<text x="34.8" y="91.1">GND</text>
<text x="65.5" y="91">GND</text>
<text x="66.8" y="94.2">R5</text>
<text x="116.4" y="91.1">GPIO14</text>
<text x="116.4" y="93.6">GPIO15</text>
<text x="158.9" y="95.4">R9</text>
<text x="192" y="90.3">+5V</text>
<text x="257" y="90.5">+3V3</text>
<text x="49" y="99.9">C3</text>
<text x="54.2" y="99.4">RESET</text>
<text x="67" y="96.1">1k</text>
<text x="81.7" y="96.1">XOUT</text>
<text x="116.4" y="96.1">GPIO16</text>
<text x="116.4" y="98.7">GPIO17</text>
<text x="116.4" y="101.2">GPIO18</text>
<text x="158" y="96.3" transform="rotate(-90 158 96.3)">10k</text>
<text x="40.5" y="105.1">+3V3</text>
<text x="51.6" y="107.6">R1</text>
<text x="55.2" y="104.4">SW1</text>
<text x="116.4" y="103.8">GPIO19</text>
<text x="116.4" y="106.3">GPIO20</text>
<text x="165.9" y="107.6">U3</text>
<text x="173.3" y="107.6">RS2299</text>
<text x="180.8" y="102.5">+3V3</text>
<text x="244.5" y="106.6" transform="rotate(-90 244.5 106.6)">+5V</text>
<text x="247.1" y="106.5" transform="rotate(-90 247.1 106.5)">+3V3</text>
<text x="249.5" y="106.3" transform="rotate(-90 249.5 106.3)">GND</text>
<text x="48.4" y="112.7">U1</text>
<text x="55.7" y="108.9">10k</text>
<text x="60.2" y="112.7">25Q32</text>
<text x="81.7" y="108.8">RUN</text>
<text x="116.4" y="108.8">GPIO21</text>
<text x="116.4" y="111.4">GPIO22</text>
<text x="116.4" y="113.9">GPIO23</text>
<text x="176.6" y="113.9">O11</text>
<text x="176.8" y="110.1">Vcc</text>
<text x="49.3" y="116.5">VCC</text>
<text x="61.4" y="119">CLK</text>
<text x="62.6" y="116.5">CS</text>
<text x="81.7" y="119">QSPI_SCLK</text>
<text x="81.7" y="116.5">QSPI_CSN</text>
<text x="116.4" y="116.5">GPIO24</text>
<text x="116.4" y="119">GPIO25</text>
<text x="166.8" y="115.2">I1</text>
<text x="176.6" y="116.5">O12</text>
<text x="176.6" y="119">O21</text>
<text x="221.2" y="117">J4</text>
<text x="37" y="122.9">C1</text>
<text x="58.3" y="124.1">DO(IO1)</text>
<text x="59.2" y="121.5">DI(IO0)</text>
<text x="81.7" y="121.5">QSPI_SD0</text>
<text x="81.7" y="124.1">QSPI_SD1</text>
<text x="111.1" y="121.5">GPIO26/ADC0</text>
<text x="111.1" y="124.1">GPIO27/ADC1</text>
<text x="166.8" y="125.3">S12</text>
<text x="166.8" y="120.3">I2</text>
<text x="176.6" y="121.5">O22</text>
<text x="49.3" y="129.2">GND</text>
<text x="56" y="129.2">HOLD(IO3)</text>
<text x="58.1" y="126.6">WP(IO2)</text>
<text x="81.7" y="129.2">QSPI_SD3</text>
<text x="81.7" y="126.6">QSPI_SD2</text>
<text x="97.8" y="130" transform="rotate(-90 97.8 130)">TESTEN</text>
<text x="100.3" y="130" transform="rotate(-90 100.3 130)">GND</text>
<text x="105.4" y="130" transform="rotate(-90 105.4 130)">ADC_AVDD</text>
<text x="111.1" y="126.6">GPIO28/ADC2</text>
<text x="111.1" y="129.2">GPIO29/ADC3</text>
<text x="166.8" y="130.4">I3</text>
<text x="176.6" y="131.7">O32</text>
<text x="176.6" y="129.2">O31</text>
<text x="244.4" y="130.8" transform="rotate(-90 244.4 130.8)">+5V</text>
<text x="246.9" y="130.6" transform="rotate(-90 246.9 130.6)">+3V3</text>
<text x="249.6" y="130.5" transform="rotate(-90 249.6 130.5)">GND</text>
<text x="77" y="135.6">R6</text>
<text x="80.8" y="133">U2</text>
<text x="116.8" y="133">RP2040</text>
<text x="166.8" y="135.5">I4</text>
<text x="176.6" y="136.8">O42</text>
<text x="176.6" y="134.2">O41</text>
<text x="230.3" y="137.3">LP Extension Heder</text>
<text x="41.2" y="143.8">GND</text>
<text x="56" y="140.6">R2</text>
<text x="56.2" y="138.1">1k</text>
<text x="76.6" y="138.1">10k</text>
<text x="85.5" y="138.1">+3V3</text>
<text x="95.2" y="143.8">GND</text>
<text x="101.2" y="141.3">C8</text>
<text x="105" y="141.3">1uF</text>
<text x="109.7" y="138.1">+3V3</text>
<text x="166.8" y="140.6">S34</text>
<text x="176" y="140.6">GND</text>
<text x="60.5" y="154">R7</text>
<text x="113.2" y="154">R8</text>
<text x="50.9" y="167.3">WS2812B-2020</text>
<text x="101.7" y="164.2">+5V</text>
<text x="45.3" y="170.5">U9</text>
<text x="60.7" y="170.5">U10</text>
<text x="75.9" y="170.5">U11</text>
<text x="91.1" y="170.5">U12</text>
<text x="106.4" y="170.5">U13</text>
<text x="121.6" y="170.5">U14</text>
<text x="136.9" y="170.5">U15</text>
<text x="152.1" y="170.5">U16</text>
<text x="40.4" y="190.2">J13</text>
<text x="47.9" y="190.2">R24</text>
<text x="55.4" y="190">D1</text>
<text x="38.6" y="195.2">LED 0 EN</text>
<text x="48.1" y="192.7">470</text>
<text x="54.6" y="195.8">LED 0</text>
</g>
<g font-size="1.8">
<text x="233.7" y="53.3">PWM7A</text>
<text x="135.6" y="59.7">GPIO2</text>
<text x="188" y="58.4">UART1_RX</text>
<text x="188" y="55.9">ADC_1</text>
<text x="214.6" y="58.4">ADC_0</text>
<text x="233.7" y="55.9">PWM6B</text>
<text x="233.7" y="58.4">PWM5A</text>
<text x="256.5" y="58.4">GPIO11</text>
<text x="271.6" y="55.9">PWM6A</text>
<text x="133.7" y="64.8">SPI0_RX</text>
<text x="135.6" y="62.2">GPIO3</text>
<text x="188" y="63.5">GPIO19</text>
<text x="188" y="61">UART1_TX</text>
<text x="214.6" y="61">ADC_2</text>
<text x="214.6" y="63.5">ADC_4</text>
<text x="233.7" y="61">PWM4A</text>
<text x="257" y="63.5">RESET</text>
<text x="257.5" y="61">GPIO9</text>
<text x="133.7" y="67.3">SPI0_CS</text>
<text x="135.6" y="69.8">GPIO6</text>
<text x="188" y="71.1">GPIO23</text>
<text x="188" y="68.6">SPI0_SCK</text>
<text x="188" y="66">ADC_6</text>
<text x="214.6" y="66">ADC_3</text>
<text x="214.6" y="68.6">ADC_5</text>
<text x="214.6" y="71.1">ADC_7</text>
<text x="233.7" y="68.6">GPIO6</text>
<text x="233.7" y="71.1">GPIO16</text>
<text x="255.6" y="68.6">SPI0_RX</text>
<text x="255.6" y="71.1">SPI0_CS</text>
<text x="255.8" y="66">SPI0_TX</text>
<text x="133.9" y="72.4">SPI0_TX</text>
<text x="134.4" y="74.9">PWM4A</text>
<text x="135.6" y="77.5">GPIO9</text>
<text x="188" y="76.2">I2C0_SDA</text>
<text x="188" y="73.7">I2C0_SCL</text>
<text x="233.7" y="73.7">GPIO17</text>
<text x="233.7" y="76.2">GPIO2</text>
<text x="256.5" y="73.7">GPIO15</text>
<text x="257.5" y="76.2">GPIO3</text>
<text x="134.4" y="80">PWM5A</text>
<text x="134.6" y="82.5">GPIO11</text>
<text x="134.4" y="87.6">PWM6B</text>
<text x="134.4" y="85.1">PWM6A</text>
<text x="134.4" y="90.2">PWM7A</text>
<text x="134.6" y="92.7">GPIO15</text>
<text x="134.6" y="95.2">GPIO16</text>
<text x="134.6" y="97.8">GPIO17</text>
<text x="69.8" y="107.9">RESET</text>
<text x="131.6" y="107.9">UART1_RX</text>
<text x="131.8" y="105.4">UART1_TX</text>
<text x="134.6" y="102.9">GPIO19</text>
<text x="228.3" y="105.4" transform="rotate(-90 228.3 105.4)">GPIO6</text>
<text x="236" y="105.4" transform="rotate(-90 236 105.4)">GPIO3</text>
<text x="238.5" y="106.3" transform="rotate(-90 238.5 106.3)">GPIO11</text>
<text x="132.4" y="110.5">SPI0_SCK</text>
<text x="134.6" y="113">GPIO23</text>
<text x="186" y="113">ADC_4</text>
<text x="225.8" y="109.3" transform="rotate(-90 225.8 109.3)">UART1_RX</text>
<text x="230.9" y="108.4" transform="rotate(-90 230.9 108.4)">I2C0_SDA</text>
<text x="132.5" y="115.6">I2C0_SDA</text>
<text x="132.7" y="118.1">I2C0_SCL</text>
<text x="149.9" y="114.3">GPIO28</text>
<text x="149.9" y="119.4">GPIO27</text>
<text x="186" y="118.1">ADC_2</text>
<text x="186" y="115.6">ADC_5</text>
<text x="134.6" y="125.7">GPIO28</text>
<text x="134.6" y="123.2">GPIO27</text>
<text x="134.6" y="120.6">GPIO26</text>
<text x="186" y="120.6">ADC_3</text>
<text x="134.6" y="128.3">GPIO29</text>
<text x="149.9" y="129.5">GPIO26</text>
<text x="186" y="128.3">ADC_0</text>
<text x="186" y="130.8">ADC_1</text>
<text x="149.9" y="134.6">GPIO29</text>
<text x="186" y="135.9">ADC_7</text>
<text x="186" y="133.3">ADC_6</text>
<text x="228.3" y="133" transform="rotate(-90 228.3 133)">UART1_TX</text>
<text x="230.9" y="133" transform="rotate(-90 230.9 133)">I2C0_SCL</text>
<text x="236" y="133" transform="rotate(-90 236 133)">PWM5A</text>
<text x="238.5" y="133" transform="rotate(-90 238.5 133)">PWM4A</text>
<text x="31.1" y="177.2">ADC_7</text>
</g>
<g font-size="1.8" fill="#848400">
<text x="143.1" y="55.5">UART_TX_TRGT</text>
<text x="143.1" y="58">UART_RX_TRGT</text>
<text x="33.3" y="68.2">VBUS_TRGT</text>
<text x="223.1" y="69.5">VBat</text>
<text x="65.7" y="78.4">SWCLK</text>
<text x="66.1" y="80.9">SWDIO</text>
</g>
<g font-size="1.4" fill="#008484">
<text x="44.8" y="42.1">100nF</text>
<text x="62.4" y="42.1">1uF</text>
<text x="78.3" y="42.1">1uF</text>
<text x="156.6" y="42.1">100nF</text>
<text x="258.3" y="50.1" transform="rotate(-90 258.3 50.1)">GND</text>
<text x="44.7" y="87.1">22pF</text>
<text x="155.2" y="87.8">+3V3</text>
<text x="44.7" y="94.7">22pF</text>
<text x="37.2" y="124.6">100nF</text>
<text x="65.8" y="135.4">SW2</text>
<text x="65.3" y="140.5">BOOT</text>
<text x="181.9" y="145.6">GND</text>
<text x="53.1" y="153.8">S1</text>
<text x="105.8" y="153.8">S2</text>
<text x="53.1" y="158.9">S1</text>
<text x="60.8" y="156.4">1k</text>
<text x="66.4" y="160.2">GND</text>
<text x="105.8" y="158.9">S2</text>
<text x="113.5" y="156.4">1k</text>
<text x="119.1" y="160.2">GND</text>
<text x="79.8" y="171.4" transform="rotate(-90 79.8 171.4)">4</text>
<text x="45.5" y="177.9">DIN</text>
<text x="49.7" y="177.9">DOUT</text>
<text x="50" y="176.3" transform="rotate(-90 50 176.3)">VDD</text>
<text x="60.7" y="177.9">DIN</text>
<text x="64.9" y="177.9">DOUT</text>
<text x="65.3" y="176.3" transform="rotate(-90 65.3 176.3)">VDD</text>
<text x="75.9" y="177.9">DIN</text>
<text x="80.2" y="177.9">DOUT</text>
<text x="80.5" y="176.3" transform="rotate(-90 80.5 176.3)">VDD</text>
<text x="91.2" y="177.9">DIN</text>
<text x="95.4" y="177.9">DOUT</text>
<text x="95.7" y="176.3" transform="rotate(-90 95.7 176.3)">VDD</text>
<text x="106.4" y="177.9">DIN</text>
<text x="110.6" y="177.9">DOUT</text>
<text x="111" y="176.3" transform="rotate(-90 111 176.3)">VDD</text>
<text x="121.7" y="177.9">DIN</text>
<text x="125.9" y="177.9">DOUT</text>
<text x="126.2" y="176.3" transform="rotate(-90 126.2 176.3)">VDD</text>
<text x="136.9" y="177.9">DIN</text>
<text x="141.1" y="177.9">DOUT</text>
<text x="141.5" y="176.3" transform="rotate(-90 141.5 176.3)">VDD</text>
<text x="152.1" y="177.9">DIN</text>
<text x="156.4" y="177.9">DOUT</text>
<text x="156.7" y="176.3" transform="rotate(-90 156.7 176.3)">VDD</text>
<text x="50" y="181.5" transform="rotate(-90 50 181.5)">VSS</text>
<text x="65.3" y="181.5" transform="rotate(-90 65.3 181.5)">VSS</text>
<text x="80.5" y="181.5" transform="rotate(-90 80.5 181.5)">VSS</text>
<text x="95.7" y="181.5" transform="rotate(-90 95.7 181.5)">VSS</text>
<text x="111" y="181.5" transform="rotate(-90 111 181.5)">VSS</text>
<text x="126.2" y="181.5" transform="rotate(-90 126.2 181.5)">VSS</text>
<text x="141.5" y="181.5" transform="rotate(-90 141.5 181.5)">VSS</text>
<text x="156.7" y="181.5" transform="rotate(-90 156.7 181.5)">VSS</text>
<text x="101.3" y="189.4">GND</text>
<text x="65.3" y="193.6" transform="rotate(-90 65.3 193.6)">GND</text>
</g>
<g font-size="1.4">
<text x="241" y="129.2" transform="rotate(-90 241 129.2)">RESET</text>
<text x="41.3" y="155.6">GPIO16</text>
<text x="94" y="155.6">GPIO17</text>
</g>
<g font-size="1.4" fill="#840000">
<text x="49.3" y="171.4" transform="rotate(-90 49.3 171.4)">4</text>
<text x="64.5" y="171.4" transform="rotate(-90 64.5 171.4)">4</text>
<text x="95" y="171.4" transform="rotate(-90 95 171.4)">4</text>
<text x="110.2" y="171.4" transform="rotate(-90 110.2 171.4)">4</text>
<text x="125.5" y="171.4" transform="rotate(-90 125.5 171.4)">4</text>
<text x="140.7" y="171.4" transform="rotate(-90 140.7 171.4)">4</text>
<text x="156" y="171.4" transform="rotate(-90 156 171.4)">4</text>
<text x="42.8" y="177.2">3</text>
<text x="55.5" y="177.2">1</text>
<text x="58" y="177.2">3</text>
<text x="70.7" y="177.2">1</text>
<text x="73.3" y="177.2">3</text>
<text x="86" y="177.2">1</text>
<text x="88.5" y="177.2">3</text>
<text x="101.2" y="177.2">1</text>
<text x="103.8" y="177.2">3</text>
<text x="116.5" y="177.2">1</text>
<text x="119" y="177.2">3</text>
<text x="131.7" y="177.2">1</text>
<text x="134.2" y="177.2">3</text>
<text x="146.9" y="177.2">1</text>
<text x="149.5" y="177.2">3</text>
<text x="162.2" y="177.2">1</text>
<text x="49.3" y="184.1" transform="rotate(-90 49.3 184.1)">2</text>
<text x="64.5" y="184.1" transform="rotate(-90 64.5 184.1)">2</text>
<text x="79.8" y="184.1" transform="rotate(-90 79.8 184.1)">2</text>
<text x="95" y="184.1" transform="rotate(-90 95 184.1)">2</text>
<text x="110.2" y="184.1" transform="rotate(-90 110.2 184.1)">2</text>
<text x="125.5" y="184.1" transform="rotate(-90 125.5 184.1)">2</text>
<text x="140.7" y="184.1" transform="rotate(-90 140.7 184.1)">2</text>
<text x="156" y="184.1" transform="rotate(-90 156 184.1)">2</text>
</g>
<g font-size="1.1" fill="#840000">
<text x="50.6" y="182">RGB</text>
<text x="65.9" y="182">RGB</text>
<text x="81.1" y="182">RGB</text>
<text x="96.4" y="182">RGB</text>
<text x="111.6" y="182">RGB</text>
<text x="126.8" y="182">RGB</text>
<text x="142.1" y="182">RGB</text>
<text x="157.3" y="182">RGB</text>
</g>
</svg>
